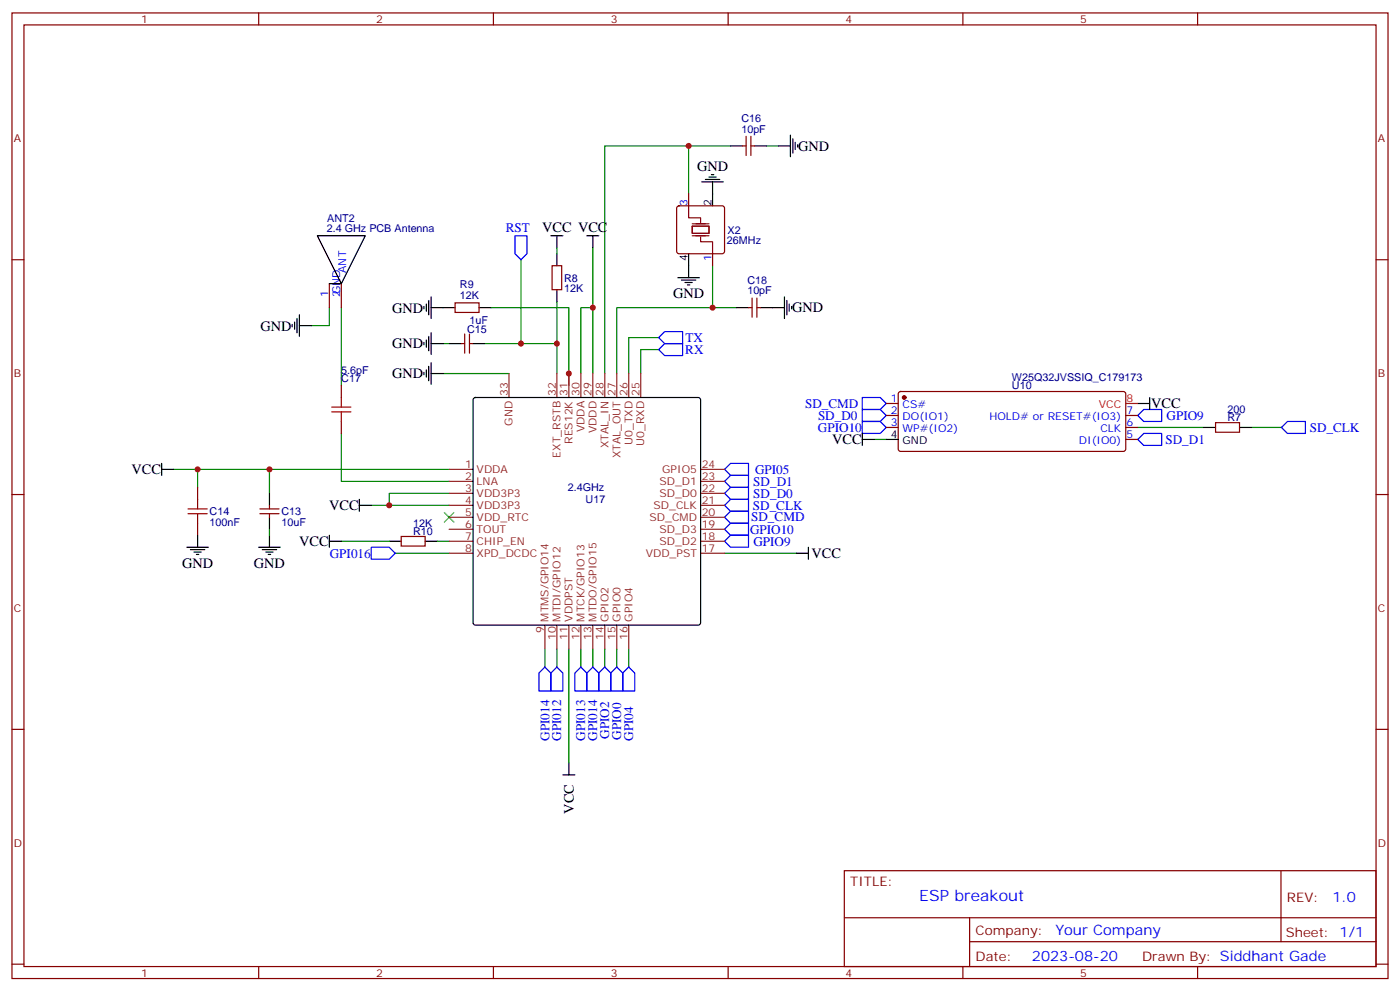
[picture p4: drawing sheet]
<svg xmlns="http://www.w3.org/2000/svg" width="412mm" height="292mm" viewBox="0 0 412 292" stroke-linecap="round" stroke-linejoin="round" font-family="sans-serif">
<g fill="none" stroke="#870000" stroke-width=".35">
<path d="M3.5 3.8h405.4v284.3h-405.4zM7.1 7.3h398.2v277.3h-398.2zM76.2 3.8v3.5M145.3 3.8v3.5M214.5 3.8v3.5M283.6 3.8v3.5M352.8 3.8v3.5M202.8 57.1v3.5M218.7 43h1.1M219.8 40.1v5.7M221.2 40.1v5.7M221.2 43h1"/>
<path d="M3.5 76.5h3.6M162.6 78.2h2.9v7.1h-2.9zM199.6 60.8l.4-.2h12.7l.5 .2 .2 .5v12.7l-.2 .5-.5 .2h-12.7l-.5-.2-.2-.5v-12.7zM209.9 74.7v3.5M405.3 76.5h3.6M97 83.5v7.1M100.5 83.5v7.1M134.1 89.2h7v2.8h-7zM136.9 98.4v5.6M138.3 98.4v5.6M220.5 90.6h1M221.5 87.8v5.6"/>
<path d="M223 87.8v5.6M223 90.6h1M100.5 113.5v3.6M135.8 101.2h1.1M138.3 101.2h1M261.1 118.8h3.5M264.8 115.5l.5-.2h65.9l.4 .7-.1 16.5-.6 .4h-65.9l-.4-.7v-16.2zM100.5 124.1v3.5M261.1 122.3h3.5M261.1 125.9h3.5M331.6 122.3h3.5M331.6 125.9h3.5"/>
<path d="M331.6 129.4h3.5M358.1 124.5h7v2.8h-7zM3.5 145.6h3.6M58.2 143.5v3.5M58.2 154.1v3.5M76.6 151.3h5.6M76.6 149.9h5.6M79.4 148.8v1.1M79.4 151.3v1M118.2 158h7v2.8h-7zM405.3 145.6h3.6M3.5 214.8h3.6"/>
<path d="M405.3 214.8h3.6M248.7 256.4h156.6v28.2h-156.6zM377.3 256.4v20.9M248.7 270.2h156.5M285.6 277.3h119.6M285.6 270.2v14.2M3.5 283.9h3.6M76.2 284.6v3.5M145.3 284.6v3.5M214.5 284.6v3.5M283.6 284.6v3.5M352.8 284.6v3.5"/>
<path d="M405.3 283.9h3.6"/>
</g>
<g fill="none" stroke="#008700" stroke-width=".35">
<path d="M202.8 43v14.1M215.2 43h-37v67M225.8 43h3.5M153.5 76.5v24.7M164 73v1.7M174.6 73v37M209.9 78.2v12.4h-28.2v19.4M97 90.6v5.3h-5.3M100.5 90.6v22.9M144.6 90.6h23v22.9M164 88.8v21.2M174.6 90.6h-3.5v19.4"/>
<path d="M194 99.4h-8.8v10.6M209.9 90.6h7.1M130.5 101.2h1.8M130.5 110h19.4M142.9 101.2h21.1M194 102.9h-5.3v7.1M51.2 138.2h81.1M58.2 138.2v5.3M79.4 138.2v7.1M100.5 127.6v14.1h31.8M257.5 129.4h3.6M335.1 125.9h19.4"/>
<path d="M368.7 125.9h8.8M79.4 155.9v1.7M100.5 159.4h14.2M109.4 148.8h22.9M128.8 159.4h3.5M132.3 145.3h-17.6v3.5M116.4 162.9h15.9M213.4 162.9h21.2M160.5 191.1v5.3M164 191.1v5.3M167.6 191.1v33.5M171.1 191.1v5.3"/>
<path d="M174.6 191.1v5.3M178.2 191.1v5.3M181.7 191.1v5.3M185.2 191.1v5.3"/>
</g>
<g fill="none" stroke="#000" stroke-width=".35">
<path d="M232.8 39.8v6.3M206.7 53.6h6.4M207.8 52.8h4.2M208.8 52.1h2.2M209.5 51.4h.8M209.9 53.6v7M215.2 43h3.5M222.2 43h3.6M229.3 43h3.5M233.5 40.9v4.2M234.2 41.9v2.1M234.9 42.6v.7"/>
<path d="M93.5 69.4h14.1l-7.1 14.1zM162.3 69.4h3.5M164 69.4v3.6M164 74.7v3.5M172.9 69.4h3.5M174.6 69.4v3.6M202.8 74.7v7.1M86.1 95.5v.7M86.8 94.8v2.1M87.5 93.8v4.2M88.2 95.9h3.5M88.2 92.7v6.4"/>
<path d="M97 83.5h3.5M124.9 90.2v.7M125.6 89.5v2.2M126.3 88.5v4.2M126.3 99.1v4.2M127 87.4v6.4M127 98v6.4M127 90.6h7.1M141.1 90.6h3.5M164 85.3v3.5M199.7 81.8h6.3M200.7 82.5h4.3"/>
<path d="M201.8 83.2h2.1M202.5 83.9h.7M217 90.6h3.5M224 90.6h7.1M231.1 87.4v6.4M231.8 88.5v4.2M232.5 89.5v2.2M233.2 90.2v.7M124.9 100.8v.7M124.9 109.6v.7M125.6 100.1v2.1M125.6 108.9v2.2"/>
<path d="M126.3 107.9v4.2M127 101.2h3.5M127 106.8v6.4M127 110h3.5M132.3 101.2h3.5M139.3 101.2h3.6M139.6 117.3l.5-.2h65.6l.5 .2 .2 .5v65.6l-.3 .5-.4 .2h-65.6l-.5-.3-.3-.4v-65.6zM335.1 118.8h3.6M338.7 117.1v3.5M47.6 138.2h3.6M47.6 136.5v3.5M254 129.4h3.5"/>
<path d="M254 127.6v3.6M261.1 129.4h3.5M354.5 125.9h3.6M365.1 125.9h3.6M58.2 157.6v3.5M79.4 145.3v3.5M79.4 152.3v3.6M79.4 157.6v3.5M97 159.4h3.5M97 157.6v3.5M105.8 148.8h3.6M105.8 147v3.6"/>
<path d="M114.7 159.4h3.5M125.2 159.4h3.6M55 161.1h6.4M56.1 161.9h4.2M57.1 162.6h2.2M57.9 163.3h.7M76.2 161.1h6.3M77.3 161.9h4.2M78.3 162.6h2.1M79 163.3h.7M234.6 162.9h3.5M238.1 161.1v3.6"/>
<path d="M165.8 228.2h3.5M167.6 224.6v3.6"/>
</g>
<path d="M97.7 119.9h5.7M100.5 117.1v2.8M97.7 121.3h5.7M100.5 121.3v2.8M55.4 151.3h5.6M55.4 149.9h5.6M58.2 147v2.9M58.2 151.3v2.8" fill="none" stroke="#a10000" stroke-width=".35"/>
<path d="M130.9 150.9l2.8 2.8M133.7 150.9l-2.8 2.8" fill="none" stroke="#3c3" stroke-width=".35"/>
<g fill="none" stroke="#00f" stroke-width=".35">
<path d="M151.7 69.4h3.5v5.3l-1.7 1.8-1.8-1.8zM194 99.4l1.8-1.8h5.3v3.6h-5.3zM194 102.9l1.8-1.7h5.3v3.5h-5.3zM254 117.1h5.3l1.8 1.7-1.8 1.8h-5.3zM213.4 138.2l1.8-1.7h5.3v3.5h-5.3zM254 124.1h5.3l1.8 1.8-1.8 1.7h-5.3zM254 120.6h5.3l1.8 1.7-1.8 1.8h-5.3zM335.1 122.3l1.8-1.7h5.3v3.5h-5.3zM335.1 129.4l1.8-1.8h5.3v3.6h-5.3zM377.5 125.9l1.7-1.8h5.3v3.5h-5.3zM213.4 159.4l1.8-1.8h5.3v3.5h-5.3zM213.4 155.9l1.8-1.8h5.3v3.5h-5.3z"/>
<path d="M213.4 141.7l1.8-1.7h5.3v3.5h-5.3zM213.4 145.3l1.8-1.8h5.3v3.5h-5.3zM213.4 152.3l1.8-1.7h5.3v3.5h-5.3zM215.2 147h5.3v3.6h-5.3l-1.8-1.8zM109.4 161.1h5.3l1.7 1.8-1.7 1.8h-5.3zM160.5 196.4l1.8 1.8v5.3h-3.6v-5.3zM162.3 198.2l1.7-1.8 1.8 1.8v5.3h-3.5zM169.3 198.2l1.8-1.8 1.8 1.8v5.3h-3.6zM174.6 196.4l1.8 1.8v5.3h-3.5v-5.3zM178.2 196.4l1.7 1.8v5.3h-3.5v-5.3zM179.9 198.2l1.8-1.8 1.7 1.8v5.3h-3.5zM185.2 196.4l1.8 1.8v5.3h-3.6v-5.3z"/>
</g>
<circle cx="266.3" cy="117.1" r=".53" fill="#870000" stroke="#870000" stroke-width=".35"/>
<path d="M331.6 118.8h3.5" fill="none" stroke="#f00" stroke-width=".35"/>
<path d="M202.8 60.6v3.5h3.6v1.4M203.9 66.6h4.9v2.1h-4.9zM203.9 69.4h4.9M203.9 65.9h4.9M206.4 69.8v1.4h3.5v3.5" fill="none" stroke="#870012" stroke-width=".35"/>
<g fill="none" stroke="#8c2424" stroke-width=".35">
<path d="M149.9 110v7.1M164 110v7.1M167.6 110v7.1M171.1 110v7.1M174.6 110v7.1M178.2 110v7.1M181.7 110v7.1M185.2 110v7.1M188.7 110v7.1M132.3 138.2h7M206.4 138.2h7M132.3 145.3h7"/>
<path d="M132.3 148.8h7M132.3 155.9h7M132.3 141.7h7M132.3 152.3h7M132.3 159.4h7M206.4 145.3h7M206.4 148.8h7M206.4 155.9h7M206.4 141.7h7M206.4 152.3h7M206.4 159.4h7M132.3 162.9h7"/>
<path d="M206.4 162.9h7M160.5 184.1v7M164 184.1v7M167.6 184.1v7M171.1 184.1v7M174.6 184.1v7M178.2 184.1v7M181.7 184.1v7M185.2 184.1v7"/>
</g>
<g fill="#c00">
<circle cx="58.2" cy="138.2" r=".88"/>
<circle cx="164" cy="101.2" r=".88"/>
<circle cx="114.7" cy="148.8" r=".88"/>
<circle cx="209.9" cy="90.6" r=".88"/>
<circle cx="202.8" cy="43" r=".88"/>
<circle cx="167.6" cy="110" r=".88"/>
<circle cx="174.6" cy="90.6" r=".88"/>
<circle cx="153.5" cy="101.2" r=".88"/>
<circle cx="79.4" cy="138.2" r=".88"/>
</g>
<text font-size="4.6" fill="#00f" x="270.8" y="265.4">ESP breakout</text>
<g font-size="4.2">
<text x="235.1" y="44.4">GND</text>
<text x="205.3" y="50.3">GND</text>
<text x="159.7" y="68.3">VCC VCC</text>
<text x="198.3" y="87.9">GND</text>
<text x="115.5" y="92">GND</text>
<text x="233.4" y="92">GND</text>
<text x="76.7" y="97.3">GND</text>
<text x="115.5" y="102.6">GND</text>
<text x="115.5" y="111.4">GND</text>
<text x="339.1" y="120.2">VCC</text>
<text x="245.1" y="130.8">VCC</text>
<text x="38.7" y="139.6">VCC</text>
<text x="97" y="150.2">VCC</text>
<text x="88.1" y="160.8">VCC</text>
<text x="53.6" y="167.1">GND</text>
<text x="74.8" y="167.1">GND</text>
<text x="239.1" y="164.4">VCC</text>
<text x="169" y="239.6" transform="rotate(-90 169 239.6)">VCC</text>
</g>
<g font-size="4.2" fill="#00f">
<text x="392.5" y="265.7">1.0</text>
<text x="310.9" y="275.2">Your Company</text>
<text x="304" y="283">2023-08-20</text>
</g>
<g font-size="3.9" fill="#00f">
<text x="149" y="68.5">RST</text>
<text x="201.9" y="100.7">TX</text>
<text x="201.9" y="104.2">RX</text>
<text x="237.1" y="120.1">SD_CMD</text>
<text x="241" y="123.6">SD_D0</text>
<text x="343.6" y="123.6">GPIO9</text>
<text x="240.9" y="127.2">GPIO10</text>
<text x="343.3" y="130.6">SD_D1</text>
<text x="385.8" y="127.1">SD_CLK</text>
<text x="221.9" y="143">SD_D1</text>
<text x="222.4" y="139.5">GPI05</text>
<text x="221.9" y="146.5">SD_D0</text>
<text x="221.3" y="153.6">SD_CMD</text>
<text x="221.8" y="150">SD_CLK</text>
<text x="220.9" y="157.2">GPIO10</text>
<text x="221.9" y="160.7">GPIO9</text>
<text x="97.2" y="164.2">GPI016</text>
<text x="161.8" y="218.2" transform="rotate(-90 161.8 218.2)">GPI014</text>
<text x="165.3" y="218.2" transform="rotate(-90 165.3 218.2)">GPI012</text>
<text x="172.4" y="218.2" transform="rotate(-90 172.4 218.2)">GPI013</text>
<text x="175.9" y="218.2" transform="rotate(-90 175.9 218.2)">GPI014</text>
<text x="179.5" y="217.5" transform="rotate(-90 179.5 217.5)">GPIO2</text>
<text x="183" y="217.8" transform="rotate(-90 183 217.8)">GPIO0</text>
<text x="186.5" y="218.2" transform="rotate(-90 186.5 218.2)">GPI04</text>
</g>
<g font-size="3.9" fill="#800">
<text x="250.5" y="261">TITLE:</text>
<text x="379.1" y="265.7">REV:</text>
<text x="287.4" y="275.2">Company:</text>
<text x="378.7" y="275.8">Sheet: 1/1</text>
<text x="287.4" y="282.9">Date:</text>
<text x="336.4" y="282.9">Drawn By: Siddhant Gade</text>
</g>
<g font-size="3.2" fill="#800">
<text x="41.6" y="6.8">1</text>
<text x="110.8" y="6.8">2</text>
<text x="179.9" y="6.8">3</text>
<text x="249.1" y="6.8">4</text>
<text x="318.2" y="6.8">5</text>
<text x="4.1" y="41.9">A</text>
<text x="405.9" y="41.9">A</text>
<text x="4.1" y="111.1">B</text>
<text x="405.9" y="111.1">B</text>
<text x="4.1" y="180.2">C</text>
<text x="405.9" y="180.2">C</text>
<text x="4.1" y="249.3">D</text>
<text x="405.9" y="249.3">D</text>
<text x="41.6" y="287.6">1</text>
<text x="110.8" y="287.6">2</text>
<text x="179.9" y="287.6">3</text>
<text x="249.1" y="287.6">4</text>
<text x="318.2" y="287.6">5</text>
</g>
<g font-size="3.2" fill="#000080">
<text x="218.4" y="36">C16</text>
<text x="218.4" y="39.1">10pF</text>
<text x="96.4" y="65.2">ANT2</text>
<text x="96.3" y="68.4">2.4 GHz PCB Antenna</text>
<text x="214.1" y="72">26MHz</text>
<text x="214.3" y="68.8">X2</text>
<text x="166.2" y="83">R8</text>
<text x="220.1" y="83.5">C18</text>
<text x="135.5" y="88.1">12K</text>
<text x="135.5" y="84.9">R9</text>
<text x="166.2" y="86.1">12K</text>
<text x="220.1" y="86.7">10pF</text>
<text x="138.3" y="95.3">1uF</text>
<text x="137.6" y="98">C15</text>
<text x="100.5" y="110">5.6pF</text>
<text x="100.5" y="112.5">C17</text>
<text x="298.1" y="112.1">W25Q32JVSSIQ_C179173</text>
<text x="298.1" y="114.6">U10</text>
<text x="361.6" y="121.6">200</text>
<text x="361.6" y="124.1">R7</text>
<text x="167.3" y="144.7">2.4GHz</text>
<text x="172.5" y="148.2">U17</text>
<text x="61.7" y="154.9">100nF</text>
<text x="61.7" y="151.7">C14</text>
<text x="82.9" y="154.9">10uF</text>
<text x="82.9" y="151.7">C13</text>
<text x="121.7" y="155.2">12K</text>
<text x="121.7" y="157.6">R10</text>
</g>
<g font-size="3.2" fill="#00f">
<text x="202.5" y="60.6" transform="rotate(-90 202.5 60.6)">3</text>
<text x="209.5" y="76.7" transform="rotate(-90 209.5 76.7)">1</text>
<text x="102" y="80.4" transform="rotate(-90 102 80.4)">ANT</text>
<text x="96.7" y="87.3" transform="rotate(-90 96.7 87.3)">1</text>
<text x="100.2" y="87.3" transform="rotate(-90 100.2 87.3)">2</text>
<text x="100.2" y="86.7" transform="rotate(-90 100.2 86.7)">GND</text>
<text x="262.4" y="118.5">1</text>
<text x="262.4" y="122">2</text>
<text x="262.4" y="125.5">3</text>
<text x="265.9" y="120.2">CS#</text>
<text x="265.9" y="123.8">DO(IO1)</text>
<text x="291.4" y="123.8">HOLD# or RESET#(IO3)</text>
<text x="331.8" y="125.5">6</text>
<text x="331.8" y="122">7</text>
<text x="265.9" y="127.3">WP#(IO2)</text>
<text x="317.8" y="130.8">DI(IO0)</text>
<text x="324.1" y="127.3">CLK</text>
<text x="331.8" y="129">5</text>
</g>
<g font-size="3.2">
<text x="209.5" y="60.6" transform="rotate(-90 209.5 60.6)">2</text>
<text x="202.5" y="76.7" transform="rotate(-90 202.5 76.7)">4</text>
<text x="262.4" y="129">4</text>
<text x="265.9" y="130.8">GND</text>
</g>
<g font-size="3.2" fill="#8d2323">
<text x="149.6" y="116.7" transform="rotate(-90 149.6 116.7)">33</text>
<text x="163.7" y="116.7" transform="rotate(-90 163.7 116.7)">32</text>
<text x="167.2" y="116.7" transform="rotate(-90 167.2 116.7)">31</text>
<text x="170.7" y="116.7" transform="rotate(-90 170.7 116.7)">30</text>
<text x="174.3" y="116.7" transform="rotate(-90 174.3 116.7)">29</text>
<text x="177.8" y="116.7" transform="rotate(-90 177.8 116.7)">28</text>
<text x="181.3" y="116.7" transform="rotate(-90 181.3 116.7)">27</text>
<text x="184.9" y="116.7" transform="rotate(-90 184.9 116.7)">26</text>
<text x="188.4" y="116.7" transform="rotate(-90 188.4 116.7)">25</text>
<text x="151" y="125.4" transform="rotate(-90 151 125.4)">GND</text>
<text x="168.6" y="130.7" transform="rotate(-90 168.6 130.7)">RES12K</text>
<text x="172.2" y="127.3" transform="rotate(-90 172.2 127.3)">VDDA</text>
<text x="175.7" y="127.6" transform="rotate(-90 175.7 127.6)">VDDD</text>
<text x="179.2" y="131.9" transform="rotate(-90 179.2 131.9)">XTAL_IN</text>
<text x="186.3" y="131" transform="rotate(-90 186.3 131)">U0_TXD</text>
<text x="189.8" y="131.3" transform="rotate(-90 189.8 131.3)">U0_RXD</text>
<text x="137" y="137.9">1</text>
<text x="165.1" y="134.8" transform="rotate(-90 165.1 134.8)">EXT_RSTB</text>
<text x="182.7" y="135" transform="rotate(-90 182.7 135)">XTAL_OUT</text>
<text x="206.7" y="137.9">24</text>
<text x="137" y="141.4">2</text>
<text x="140.4" y="139.3">VDDA</text>
<text x="140.4" y="142.8">LNA</text>
<text x="194.2" y="142.8">SD_D1</text>
<text x="195.1" y="139.3">GPIO5</text>
<text x="206.7" y="141.4">23</text>
<text x="137" y="144.9">3</text>
<text x="137" y="148.4">4</text>
<text x="140.4" y="146.3">VDD3P3</text>
<text x="140.4" y="149.9">VDD3P3</text>
<text x="192.5" y="149.9">SD_CLK</text>
<text x="194.2" y="146.3">SD_D0</text>
<text x="206.7" y="144.9">22</text>
<text x="206.7" y="148.4">21</text>
<text x="137" y="155.5">6</text>
<text x="137" y="152">5</text>
<text x="140.4" y="153.4">VDD_RTC</text>
<text x="191.4" y="153.4">SD_CMD</text>
<text x="206.7" y="152">20</text>
<text x="206.7" y="155.5">19</text>
<text x="137" y="159">7</text>
<text x="140.4" y="156.9">TOUT</text>
<text x="140.4" y="160.4">CHIP_EN</text>
<text x="194.2" y="156.9">SD_D3</text>
<text x="194.2" y="160.4">SD_D2</text>
<text x="206.7" y="159">18</text>
<text x="137" y="162.6">8</text>
<text x="140.4" y="164">XPD_DCDC</text>
<text x="190.2" y="164">VDD_PST</text>
<text x="206.7" y="162.6">17</text>
<text x="161.6" y="183" transform="rotate(-90 161.6 183)">MTMS/GPIO14</text>
<text x="165.1" y="183" transform="rotate(-90 165.1 183)">MTDI/GPIO12</text>
<text x="168.6" y="183" transform="rotate(-90 168.6 183)">VDDPST</text>
<text x="172.2" y="183" transform="rotate(-90 172.2 183)">MTCK/GPIO13</text>
<text x="175.7" y="183" transform="rotate(-90 175.7 183)">MTDO/GPIO15</text>
<text x="179.2" y="183" transform="rotate(-90 179.2 183)">GPIO2</text>
<text x="182.7" y="183" transform="rotate(-90 182.7 183)">GPIO0</text>
<text x="186.3" y="183" transform="rotate(-90 186.3 183)">GPIO4</text>
<text x="160.2" y="186.4" transform="rotate(-90 160.2 186.4)">9</text>
<text x="163.7" y="188.5" transform="rotate(-90 163.7 188.5)">10</text>
<text x="167.2" y="188.5" transform="rotate(-90 167.2 188.5)">11</text>
<text x="170.7" y="188.5" transform="rotate(-90 170.7 188.5)">12</text>
<text x="174.3" y="188.5" transform="rotate(-90 174.3 188.5)">13</text>
<text x="177.8" y="188.5" transform="rotate(-90 177.8 188.5)">14</text>
<text x="181.3" y="188.5" transform="rotate(-90 181.3 188.5)">15</text>
<text x="184.9" y="188.5" transform="rotate(-90 184.9 188.5)">16</text>
</g>
<g font-size="3.2" fill="#f00">
<text x="331.8" y="118.5">8</text>
<text x="323.7" y="120.2">VCC</text>
</g>
</svg>
